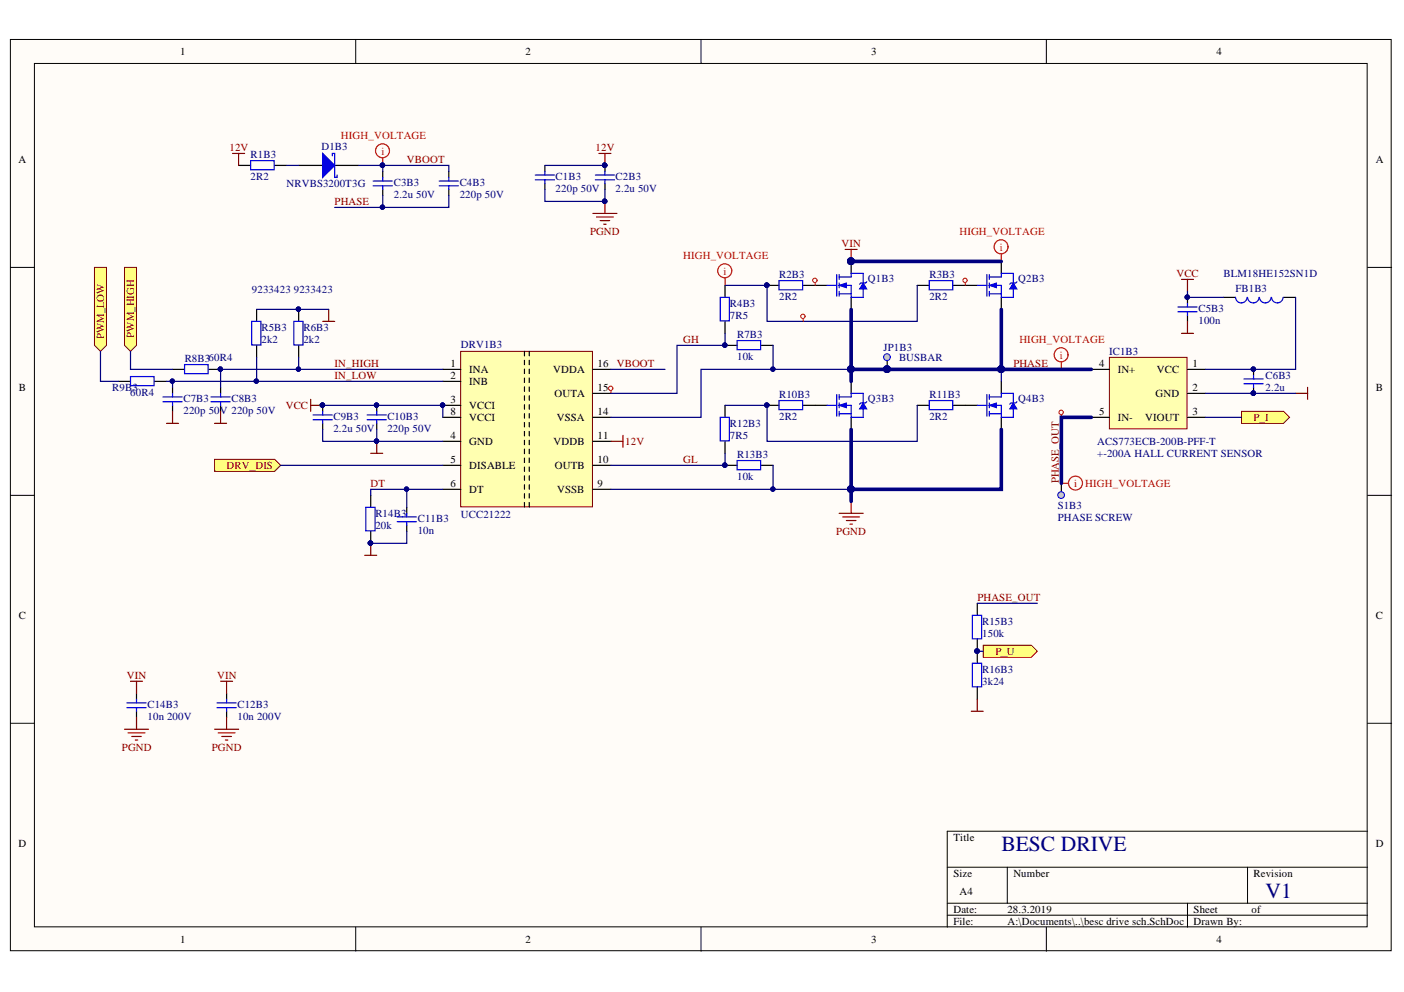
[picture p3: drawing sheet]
<svg xmlns="http://www.w3.org/2000/svg" width="297mm" height="210mm" viewBox="0 0 297 210" stroke-linecap="round" stroke-linejoin="round" font-family="sans-serif">
<g fill="#fffcf8" stroke="#000" stroke-width=".21">
<path d="M2.2 8.4h292.1v192.8h-292.1z"/>
<path d="M7.3 13.4h281.9v182.7h-281.9z"/>
</g>
<g fill="none" stroke="#000" stroke-width=".21">
<path d="M75.3 8.4v5M148.3 8.4v5M221.4 8.4v5M2.2 56.6h5.1M289.3 56.6h5.1M2.2 104.8h5.1M289.3 104.8h5.1M2.2 153h5.1M289.3 153h5.1M289.3 175.9h-88.9v20.3M75.3 196.2v5.1M148.3 196.2v5.1"/>
<path d="M200.4 183.5h88.9M200.4 191.1h88.9M200.4 193.7h88.9M213.1 183.5v7.6M221.4 196.2v5.1M251.2 191.1v5.1M263.9 183.5v7.6"/>
</g>
<path d="M178.8 52.8h2.5M180.1 52.8v2.5" fill="none" stroke="#800000" stroke-width=".25"/>
<path d="M172.5 60.4h2.5M180.1 62.9v2.6" fill="none" stroke="#000" stroke-width=".25"/>
<path d="M177 58.1v4.6M177.5 58.6h2.6M177.5 58.1v1M177.5 59.9v1M175 60.4h2M177.5 60.4h2.6v2.5M177.5 62.2h2.6M177.5 61.7v1" fill="none" stroke="#00f" stroke-width=".25"/>
<path d="M177.5 60.4l1.6-.5v1z" fill="#00f"/>
<path d="M177.5 60.4l1.6-.5v1z" fill="none" stroke="#00f" stroke-width=".21"/>
<path d="M180.1 57.8h2.5v2.1M182.6 61.1v1.8h-2.5" fill="none" stroke="#00f" stroke-width=".25"/>
<path d="M182.6 59.9l.8 1.2h-1.5z" fill="#00f"/>
<path d="M182.6 59.9l.8 1.2h-1.5z" fill="none" stroke="#00f" stroke-width=".21"/>
<path d="M183.4 59.6l-.3 .3h-1l-.2 .2M205.7 130.2h2v5h-2zM205.7 140.3h2v5h-2z" fill="none" stroke="#00f" stroke-width=".25"/>
<path d="M206.8 127.7v2.5M206.8 137.8v2.5M206.8 145.4v2.6" fill="none" stroke="#000" stroke-width=".25"/>
<path d="M208 136.5h10.2l1.3 1.3-1.3 1.3h-10.2z" fill-rule="evenodd" fill="#ffff80" stroke="#800000" stroke-width=".21"/>
<path d="M224.5 102.3v2.5" fill="none" stroke="#000" stroke-width=".25"/>
<circle cx="224.5" cy="104.8" r=".71" fill="#c0c0c0" stroke="#00f" stroke-width=".21"/>
<path d="M153.4 60.4v2.5M153.4 68v2.5M153.4 85.8v2.5M153.4 93.4v2.5" fill="none" stroke="#000" stroke-width=".25"/>
<path d="M152.4 62.9h1.9v5h-1.9zM152.4 88.3h1.9v5h-1.9z" fill="none" stroke="#00f" stroke-width=".25"/>
<g fill="#ffff80" stroke="#800000" stroke-width=".21">
<path d="M26.3 56.6h2.6v16.5l-1.3 1.2-1.3-1.2z" fill-rule="evenodd"/>
<path d="M20 56.6h2.5v16.5l-1.2 1.2-1.3-1.2z" fill-rule="evenodd"/>
</g>
<path d="M234.7 75.6h16.4v15.1h-16.4z" fill="#ffffb0" stroke="#800000" stroke-width=".21"/>
<path d="M230.9 78.2h3.8M251.2 78.2h3.8M230.9 88.3h3.8M251.2 88.3h3.8M251.2 83.2h3.8" fill="none" stroke="#000" stroke-width=".25"/>
<path d="M250 59.1h2.5M251.2 59.1v2.6" fill="none" stroke="#800000" stroke-width=".25"/>
<path d="M262.7 87h8.9l1.2 1.3-1.2 1.3h-8.9z" fill-rule="evenodd" fill="#ffff80" stroke="#800000" stroke-width=".21"/>
<path d="M81 36.3v1.2M81 40.1v1.3M153.4 73.1h2.5M161 73.1h2.6M153.4 98.5h2.5M161 98.5h2.6" fill="none" stroke="#000" stroke-width=".25"/>
<g fill="#000080" stroke="#000080" stroke-width=".21">
<circle cx="153.3" cy="73" r=".46"/>
<circle cx="153.3" cy="98.4" r=".46"/>
</g>
<path d="M78.9 39.3h4.1M78.9 38.3h4.1M81 37.5v.8M81 39.3v.8M155.9 72.1h5v1.9h-5zM155.9 97.4h5v2h-5z" fill="none" stroke="#00f" stroke-width=".25"/>
<path d="M177.5 108.6h5.1M178.3 109.4h3.6M179.1 110.1h2M179.8 110.9h.5M180.1 106.1v2.5" fill="none" stroke="#800000" stroke-width=".25"/>
<path d="M45.4 97.2h12.7l1.3 1.3-1.3 1.2h-12.7z" fill-rule="evenodd" fill="#ffff80" stroke="#800000" stroke-width=".21"/>
<path d="M35.2 89.6h2.6M36.5 87v2.6M45.4 89.6h2.5M46.7 87v2.6M78.4 95.9h2.6M79.7 93.4v2.5" fill="none" stroke="#800000" stroke-width=".25"/>
<g fill="#000080" stroke="#000080" stroke-width=".21">
<circle cx="79.7" cy="93.3" r=".46"/>
<circle cx="46.6" cy="78.1" r=".46"/>
</g>
<g fill="none" stroke="#000" stroke-width=".25">
<path d="M115.3 35v1.3M115.3 38.8v1.3M211.8 55.3v2.5M36.5 78.2h2.5M44.1 78.2h2.6M204.2 60.4h2.6M211.8 62.9v2.6M25.1 80.7h2.5M32.7 80.7h2.5M36.5 82v1.2M36.5 85.8v1.2M46.7 82v1.2"/>
<path d="M46.7 85.8v1.2"/>
</g>
<g fill="none" stroke="#00f" stroke-width=".25">
<path d="M113.2 38.1h4.1M113.2 37h4.1M115.3 36.3v.7M115.3 38.1v.7M208.8 58.1v4.6M209.3 58.6h2.5M209.3 58.1v1M209.3 59.9v1M27.6 79.7h5v1.9h-5zM39 77.1h5v2h-5zM206.8 60.4h2M209.3 60.4h2.5v2.5"/>
<path d="M209.3 62.2h2.5M209.3 61.7v1M34.5 85h4M34.5 84h4M36.5 83.2v.8M36.5 85v.8M44.6 85h4.1M44.6 84h4.1M46.7 83.2v.8M46.7 85v.8"/>
</g>
<path d="M209.3 60.4l1.5-.5v1z" fill="#00f"/>
<path d="M209.3 60.4l1.5-.5v1z" fill="none" stroke="#00f" stroke-width=".21"/>
<path d="M211.8 58.6v-.8h2.6v2.1M214.4 61.1v1.8h-2.6" fill="none" stroke="#00f" stroke-width=".25"/>
<path d="M214.4 59.9l.7 1.2h-1.5z" fill="#00f"/>
<path d="M214.4 59.9l.7 1.2h-1.5z" fill="none" stroke="#00f" stroke-width=".21"/>
<path d="M215.1 59.6l-.2 .3h-1l-.3 .2M175 85.8h2M177 83.5v4.6M177.5 84h2.6M177.5 85.8h2.6v2.5M177.5 87.5h2.6M177.5 83.5v1M177.5 85.3v1M177.5 87v1.1" fill="none" stroke="#00f" stroke-width=".25"/>
<path d="M172.5 85.8h2.5M180.1 80.7v2.5M180.1 88.3v2.5" fill="none" stroke="#000" stroke-width=".25"/>
<path d="M177.5 85.8l1.6-.5v1z" fill="#00f"/>
<path d="M177.5 85.8l1.6-.5v1z" fill="none" stroke="#00f" stroke-width=".21"/>
<path d="M180.1 84v-.8h2.5v2.1M182.6 86.5v1.8h-2.5" fill="none" stroke="#00f" stroke-width=".25"/>
<path d="M182.6 85.3l.8 1.2h-1.5z" fill="#00f"/>
<path d="M182.6 85.3l.8 1.2h-1.5z" fill="none" stroke="#00f" stroke-width=".21"/>
<path d="M183.4 85l-.3 .3h-1l-.2 .2M206.8 85.8h2M208.8 83.5v4.6M209.3 84h2.5M209.3 85.8h2.5v2.5M209.3 87.5h2.5M209.3 83.5v1M209.3 85.3v1M209.3 87v1.1" fill="none" stroke="#00f" stroke-width=".25"/>
<path d="M204.2 85.8h2.6M211.8 80.7v2.5M211.8 88.3v2.5" fill="none" stroke="#000" stroke-width=".25"/>
<path d="M209.3 85.8l1.5-.5v1z" fill="#00f"/>
<path d="M209.3 85.8l1.5-.5v1z" fill="none" stroke="#00f" stroke-width=".21"/>
<path d="M211.8 84v-.8h2.6v2.1M214.4 86.5v1.8h-2.6" fill="none" stroke="#00f" stroke-width=".25"/>
<path d="M214.4 85.3l.7 1.2h-1.5z" fill="#00f"/>
<path d="M214.4 85.3l.7 1.2h-1.5z" fill="none" stroke="#00f" stroke-width=".21"/>
<g fill="none" stroke="#00f" stroke-width=".25">
<path d="M126 37h4M126 38.1h4M128 36.3v.7M128 38.1v.7M249.2 65h4.1M249.2 66h4.1M251.2 64.2v.8M251.2 66v.7M263.8 62.9a1.22 1.22 0 0 1-1.2 1.2 1.22 1.22 0 0 1-1.2-1.2M265.2 79.4v.8M266.4 62.9a1.22 1.22 0 0 1-1.2 1.2 1.22 1.22 0 0 1-1.3-1.2M268.9 62.9a1.23 1.23 0 0 1-1.2 1.2 1.23 1.23 0 0 1-1.2-1.2"/>
<path d="M271.5 62.9a1.22 1.22 0 0 1-1.3 1.2 1.22 1.22 0 0 1-1.2-1.2M215.1 85l-.2 .3h-1l-.3 .2M263.2 80.2h4M263.2 81.2h4"/>
</g>
<path d="M125.4 45.2h5.1M126.2 45.9h3.6M127 46.7h2M127.7 47.4h.5M128 42.6v2.6M250 70.5h2.5M251.2 68v2.5M274.1 83.2h2.5M276.6 82v2.5M205.5 150.5h2.5M206.8 148v2.5" fill="none" stroke="#800000" stroke-width=".25"/>
<path d="M128 38.8v1.3M187.7 75.6v2.6M251.2 62.9v1.3M251.2 66.7v1.3M258.9 62.9h2.5M265.2 78.2v1.2M271.6 62.9h2.5" fill="none" stroke="#000" stroke-width=".25"/>
<g fill="#000080" stroke="#000080" stroke-width=".21">
<circle cx="265.2" cy="78.1" r=".46"/>
<circle cx="251.2" cy="62.9" r=".46"/>
<circle cx="127.9" cy="42.6" r=".47"/>
<circle cx="187.7" cy="78.1" r=".71"/>
</g>
<g fill="none" stroke="#f00" stroke-width=".25">
<path d="M153.4 58.9v1.5M211.8 53.8v1.5M224.5 76.6v1.6M224.5 102.3h1.6"/>
<circle cx="153.3" cy="57.3" r="1.48"/>
<circle cx="211.8" cy="52.2" r="1.48"/>
<circle cx="224.5" cy="75.1" r="1.48"/>
<circle cx="227.5" cy="102.2" r="1.48"/>
</g>
<g fill="none" stroke="#f00" stroke-width=".21">
<path d="M129.3 82.7v.5M224.5 87.8v.5"/>
<circle cx="129.2" cy="82.2" r=".46"/>
<circle cx="224.5" cy="87.3" r=".46"/>
</g>
<circle cx="187.6" cy="75.6" r=".72" fill="#c0c0c0" stroke="#00f" stroke-width=".21"/>
<g fill="#000080" stroke="#000080" stroke-width=".21">
<circle cx="187.7" cy="78.1" r=".71"/>
<circle cx="79.7" cy="85.7" r=".46"/>
</g>
<path d="M50.5 35h2.5M58.1 35h2.5M95 36.3v1.2M95 40.1v1.3M68.3 89.6v1.2M79.7 85.8v1.2M79.7 89.6v1.2" fill="none" stroke="#000" stroke-width=".25"/>
<g fill="none" stroke="#00f" stroke-width=".25">
<path d="M53 34h5v1.9h-5zM92.9 38.3h4.1M92.9 39.3h4.1M95 37.5v.8M95 39.3v.8M66.2 87.8h4.1M66.2 88.8h4.1M68.3 87v.8M68.3 88.8v.8M77.7 87.8h4M77.7 88.8h4M79.7 87v.8"/>
<path d="M79.7 88.8v.8"/>
</g>
<path d="M126.7 32.5h2.6M128 32.5v2.5" fill="none" stroke="#800000" stroke-width=".25"/>
<path d="M97.5 74.3h27.8v32.9h-27.8z" fill="#ffffb0" stroke="#800000" stroke-width=".21"/>
<g fill="none" stroke="#000" stroke-width=".25">
<path d="M63.2 35h5.1M70.8 35h5.1M93.7 78.2h3.8M125.4 78.2h3.9M93.7 80.7h3.8M93.7 93.4h3.8M93.7 98.5h3.8M93.7 85.8h3.8M93.7 88.3h3.8M125.4 93.4h3.9M125.4 98.5h3.9M125.4 83.2h3.9"/>
<path d="M125.4 88.3h3.9M93.7 103.5h3.8M125.4 103.5h3.9"/>
</g>
<circle cx="93.6" cy="85.7" r=".46" fill="#000080" stroke="#000080" stroke-width=".21"/>
<path d="M111 74.3v33M112 74.3v33" fill="none" stroke="#000" stroke-width=".25" stroke-dasharray=".9 .9"/>
<path d="M68.3 32.5l2.5 2.5-2.5 2.5z" fill="#00f"/>
<g fill="none" stroke="#00f" stroke-width=".25">
<path d="M68.3 32.5l2.5 2.5-2.5 2.5zM70.3 33v-.5h.5v5h.5v-.5M164.8 59.4h5v1.9h-5zM196.6 59.4h5v1.9h-5zM53.3 68h1.9v5h-1.9zM62.2 68h1.9v5h-1.9zM164.8 84.8h5v1.9h-5zM196.6 84.8h5v1.9h-5zM77.4 107.3h1.9v5h-1.9zM84 109.4h4.1M84 110.4h4.1M86.1 108.6v.8"/>
<path d="M86.1 110.4v.8M26.8 148.7h4.1M26.8 149.7h4.1M28.9 148v.7M28.9 149.7v.8M45.9 148.7h4.1M45.9 149.7h4.1M47.9 148v.7M47.9 149.7v.8"/>
</g>
<g fill="none" stroke="#800000" stroke-width=".25">
<path d="M49.2 32.5h2.6M50.5 32.5v2.5M68.3 68h2.5M69.5 65.5v2.5M65.7 84.5v2.5M65.7 85.8h2.6M129.3 93.4h2.5M131.8 92.1v2.6M77.2 117.5h2.5M78.4 115v2.5M26.3 154.3h5.1M27.1 155.1h3.6"/>
<path d="M27.6 144.2h2.6M27.9 155.8h2M28.6 156.6h.5M28.9 144.2v2.5M28.9 151.8v2.5M45.4 154.3h5.1M46.2 155.1h3.5M46.7 144.2h2.5M46.9 155.8h2.1M47.7 156.6h.5M47.9 144.2v2.5M47.9 151.8v2.5"/>
</g>
<g fill="none" stroke="#000" stroke-width=".25">
<path d="M54.3 65.5v2.5M54.3 73.1v2.5M63.2 65.5v2.5M63.2 73.1v2.5M162.3 60.4h2.5M169.9 60.4h2.6M194.1 60.4h2.5M201.7 60.4h2.5M162.3 85.8h2.5M169.9 85.8h2.6M194.1 85.8h2.5M201.7 85.8h2.5"/>
<path d="M78.4 104.8v2.5M78.4 112.4v2.6M86.1 107.3v1.3M86.1 111.2v1.2M28.9 146.7v1.3M28.9 150.5v1.3M47.9 146.7v1.3M47.9 150.5v1.3"/>
</g>
<g fill="#000080" stroke="#000080" stroke-width=".21">
<circle cx="78.4" cy="114.9" r=".46"/>
<circle cx="80.9" cy="35" r=".47"/>
<circle cx="63.1" cy="65.4" r=".46"/>
<circle cx="162.2" cy="85.7" r=".46"/>
<circle cx="180" cy="103.5" r=".71"/>
<circle cx="211.8" cy="78.1" r=".71"/>
<circle cx="153.3" cy="98.4" r=".46"/>
<circle cx="163.5" cy="103.5" r=".46"/>
<circle cx="36.5" cy="80.6" r=".46"/>
<circle cx="163.5" cy="78.1" r=".46"/>
<circle cx="180" cy="78.1" r=".71"/>
<circle cx="187.7" cy="78.1" r=".71"/>
<circle cx="162.2" cy="60.3" r=".46"/>
<circle cx="153.3" cy="73" r=".46"/>
<circle cx="79.7" cy="93.3" r=".46"/>
<circle cx="127.9" cy="42.6" r=".47"/>
<circle cx="80.9" cy="43.8" r=".46"/>
<circle cx="93.6" cy="85.7" r=".46"/>
<circle cx="79.7" cy="85.7" r=".46"/>
<circle cx="86" cy="103.5" r=".46"/>
<circle cx="63.1" cy="78.1" r=".46"/>
<circle cx="46.6" cy="78.1" r=".46"/>
<circle cx="54.2" cy="80.6" r=".46"/>
<circle cx="265.2" cy="78.1" r=".46"/>
<circle cx="251.2" cy="62.9" r=".46"/>
</g>
<g fill="none" stroke="#f00" stroke-width=".25">
<path d="M81 33.5v1.5"/>
<circle cx="80.9" cy="31.9" r="1.47"/>
</g>
<g fill="none" stroke="#000080" stroke-width=".25">
<path d="M60.6 35h2.6M75.9 35h19.1v1.3M81 35v1.3M115.3 35h12.7M70.8 43.9h10.2M81 41.4v2.5h14v-2.5M115.3 40.1v2.5h12.7v-2.5M21.3 74.3v6.4h3.8M27.6 74.3v3.9h8.9M54.3 65.5h15.2M54.3 75.6v5.1M63.2 75.6v2.6"/>
<path d="M93.7 78.2h-47v3.8M129.3 78.2h11.4M153.4 60.4h8.9v7.6h31.8v-7.6M153.4 70.5v2.6h-10.2v10.1h-13.9M163.6 73.1v5.1M180.1 78.2h-31.8v10.1h-19M211.8 78.2v2.5M251.2 61.7v1.2h7.7M274.1 62.9v15.3h-19.1M35.2 80.7h58.5M36.5 80.7v1.3M59.4 98.5h34.3"/>
<path d="M68.3 90.8v2.6h11.4v-2.6M68.3 85.8h25.4v2.5M79.7 93.4h14M153.4 85.8h8.9v7.6h31.8v-7.6M153.4 95.9v2.6h-24.1M163.6 98.5v5M255 83.2h19.1M255 88.3h7.7M86.1 112.4v2.6h-7.7M86.1 103.5v3.8M93.7 103.5h-15.3v1.3M129.3 103.5h50.8"/>
<path d="M206.8 127.7h12.7"/>
</g>
<path d="M180.1 55.3h31.7M180.1 78.2h31.7M180.1 65.5v15.2M211.8 78.2h19.1M211.8 65.5v12.7M180.1 90.8v15.3M211.8 90.8v12.7h-31.7M230.9 88.3h-6.4v14" fill="none" stroke="#000080" stroke-width=".76"/>
<g fill="none" stroke="#f00" stroke-width=".21">
<path d="M172.5 59.9v.5M204.2 59.9v.5M169.9 67.5v.5"/>
<circle cx="172.4" cy="59.3" r=".46"/>
<circle cx="204.2" cy="59.3" r=".46"/>
<circle cx="169.9" cy="66.9" r=".46"/>
</g>
<g font-size="4.6" fill="#000080">
<text x="211.9" y="180">BESC DRIVE</text>
<text x="267.8" y="190.1">V1</text>
</g>
<g font-size="3.5" fill="#000080">
<text x="179.2" y="57.1">PIQ1B303</text>
<text x="206" y="137.2">PIR15B302</text>
</g>
<text font-size="2.5" fill="#000080" x="264.2" y="83.2">PIC6B301</text>
<g font-size="2.3">
<text x="38.1" y="11.7">1</text>
<text x="111.2" y="11.7">2</text>
<text x="184.3" y="11.7">3</text>
<text x="257.4" y="11.7">4</text>
<text x="3.9" y="34.5">A</text>
<text x="291.1" y="34.5">A</text>
<text x="95.3" y="77.7">1</text>
<text x="126.4" y="77.7">16</text>
<text x="232.6" y="77.7">4</text>
<text x="252.3" y="77.7">1</text>
<text x="4" y="82.7">B</text>
<text x="95.3" y="80.2">2</text>
<text x="99.3" y="78.9">INA</text>
<text x="99.3" y="81.5">INB</text>
<text x="117" y="78.9">VDDA</text>
<text x="117.3" y="84">OUTA</text>
<text x="126.4" y="82.7">15</text>
<text x="236.5" y="78.9">IN+</text>
<text x="244.5" y="84">GND</text>
<text x="244.8" y="78.9">VCC</text>
<text x="252.3" y="82.7">2</text>
<text x="291.1" y="82.7">B</text>
<text x="95.3" y="85.3">3</text>
<text x="95.3" y="87.8">8</text>
<text x="99.3" y="86.5">VCCI</text>
<text x="99.3" y="89.1">VCCI</text>
<text x="117.8" y="89.1">VSSA</text>
<text x="126.4" y="87.8">14</text>
<text x="232.6" y="87.8">5</text>
<text x="236.5" y="89.1">IN-</text>
<text x="242.3" y="89.1">VIOUT</text>
<text x="252.3" y="87.8">3</text>
<text x="95.3" y="92.9">4</text>
<text x="99.3" y="94.1">GND</text>
<text x="117.1" y="94.1">VDDB</text>
<text x="126.4" y="92.9">11</text>
<text x="95.3" y="97.9">5</text>
<text x="99.3" y="99.2">DISABLE</text>
<text x="117.4" y="99.2">OUTB</text>
<text x="126.4" y="97.9">10</text>
<text x="95.3" y="103">6</text>
<text x="99.3" y="104.4">DT</text>
<text x="117.9" y="104.4">VSSB</text>
<text x="126.4" y="103">9</text>
<text x="4" y="131">C</text>
<text x="291.1" y="131">C</text>
<text x="3.9" y="179.2">D</text>
<text x="201.7" y="177.9">Title</text>
<text x="291.1" y="179.2">D</text>
<text x="201.7" y="185.6">Size</text>
<text x="214.4" y="185.6">Number</text>
<text x="265.2" y="185.6">Revision</text>
<text x="203" y="189.4">A4</text>
<text x="201.7" y="193.2">Date:</text>
<text x="201.7" y="195.7">File:</text>
<text x="213.1" y="193.2">28.3.2019</text>
<text x="213.1" y="195.7">A:\Documents\..\besc drive sch.SchDoc</text>
<text x="252.5" y="193.2">Sheet</text>
<text x="252.5" y="195.7">Drawn By:</text>
<text x="264.8" y="193.2">of</text>
<text x="38.1" y="199.5">1</text>
<text x="111.2" y="199.5">2</text>
<text x="184.3" y="199.5">3</text>
<text x="257.4" y="199.5">4</text>
</g>
<g font-size="2.3" fill="#f00">
<text x="72.1" y="29.4">HIGH_VOLTAGE</text>
<text x="80.7" y="32.7">i</text>
<text x="203" y="49.8">HIGH_VOLTAGE</text>
<text x="211.5" y="53.1">i</text>
<text x="144.5" y="54.8">HIGH_VOLTAGE</text>
<text x="153.1" y="58.1">i</text>
<text x="215.7" y="72.6">HIGH_VOLTAGE</text>
<text x="224.2" y="75.9">i</text>
<text x="227.2" y="103">i</text>
<text x="229.6" y="103">HIGH_VOLTAGE</text>
</g>
<g font-size="2.3" fill="#800000">
<text x="48.5" y="31.9">12V</text>
<text x="86.1" y="34.5">VBOOT</text>
<text x="126" y="31.9">12V</text>
<text x="70.8" y="43.4">PHASE</text>
<text x="124.8" y="49.8">PGND</text>
<text x="178" y="52.3">VIN</text>
<text x="248.9" y="58.6">VCC</text>
<text x="22.1" y="71.8" transform="rotate(-90 22.1 71.8)">PWM_LOW</text>
<text x="28.4" y="71.5" transform="rotate(-90 28.4 71.5)">PWM_HIGH</text>
<text x="70.8" y="77.7">IN_HIGH</text>
<text x="130.5" y="77.7">VBOOT</text>
<text x="144.5" y="72.6">GH</text>
<text x="214.4" y="77.7">PHASE</text>
<text x="70.8" y="80.2">IN_LOW</text>
<text x="60.5" y="86.5">VCC</text>
<text x="265.2" y="89.1">P_I</text>
<text x="132.3" y="94.1">12V</text>
<text x="48" y="99.2">DRV_DIS</text>
<text x="144.5" y="97.9">GL</text>
<text x="78.4" y="103">DT</text>
<text x="224" y="102.2" transform="rotate(-90 224 102.2)">PHASE_OUT</text>
<text x="176.9" y="113.2">PGND</text>
<text x="206.8" y="127.2">PHASE_OUT</text>
<text x="26.8" y="143.6">VIN</text>
<text x="45.9" y="143.6">VIN</text>
<text x="210.6" y="138.6">P_U</text>
<text x="25.8" y="158.9">PGND</text>
<text x="44.8" y="158.9">PGND</text>
</g>
<g font-size="2.3" fill="#000080">
<text x="53" y="33.5">R1B3</text>
<text x="68" y="31.7">D1B3</text>
<text x="53" y="38">2R2</text>
<text x="60.6" y="39.5">NRVBS3200T3G</text>
<text x="83.3" y="39.3">C3B3</text>
<text x="83.3" y="41.8">2.2u 50V</text>
<text x="97.3" y="39.3">C4B3</text>
<text x="97.3" y="41.8">220p 50V</text>
<text x="117.6" y="38">C1B3</text>
<text x="117.6" y="40.6">220p 50V</text>
<text x="130.2" y="38">C2B3</text>
<text x="130.2" y="40.6">2.2u 50V</text>
<text x="164.8" y="58.9">R2B3</text>
<text x="183.6" y="59.7">Q1B3</text>
<text x="196.6" y="58.9">R3B3</text>
<text x="215.4" y="59.7">Q2B3</text>
<text x="258.9" y="58.6">BLM18HE152SN1D</text>
<text x="53.3" y="61.9">9233423</text>
<text x="62.2" y="61.9">9233423</text>
<text x="154.4" y="65">R4B3</text>
<text x="164.8" y="63.5">2R2</text>
<text x="196.6" y="63.5">2R2</text>
<text x="253.5" y="66">C5B3</text>
<text x="261.4" y="61.7">FB1B3</text>
<text x="55.3" y="70.1">R5B3</text>
<text x="64.2" y="70.1">R6B3</text>
<text x="154.4" y="67.5">7R5</text>
<text x="156" y="71.6">R7B3</text>
<text x="253.5" y="68.5">100n</text>
<text x="39.1" y="76.6">R8B360R4</text>
<text x="55.3" y="72.6">2k2</text>
<text x="64.2" y="72.6">2k2</text>
<text x="97.5" y="73.6">DRV1B3</text>
<text x="156" y="76.1">10k</text>
<text x="186.9" y="74.4">JP1B3</text>
<text x="190.2" y="76.4">BUSBAR</text>
<text x="234.7" y="75.1">IC1B3</text>
<text x="23.8" y="82.7">R9B3</text>
<text x="27.6" y="83.7">60R4</text>
<text x="267.8" y="80.2">C6B3</text>
<text x="267.8" y="82.7">2.2u</text>
<text x="38.8" y="85">C7B3</text>
<text x="38.8" y="87.5">220p 50V 220p 50V</text>
<text x="49" y="85">C8B3</text>
<text x="70.5" y="88.8">C9B3</text>
<text x="82" y="88.8">C10B3</text>
<text x="164.8" y="84.2">R10B3</text>
<text x="164.8" y="88.8">2R2</text>
<text x="183.6" y="85">Q3B3</text>
<text x="196.6" y="84.2">R11B3</text>
<text x="196.6" y="88.8">2R2</text>
<text x="215.4" y="85">Q4B3</text>
<text x="70.5" y="91.3">2.2u 50V</text>
<text x="82" y="91.3">220p 50V</text>
<text x="154.4" y="90.3">R12B3</text>
<text x="154.4" y="92.9">7R5</text>
<text x="232.1" y="94.1">ACS773ECB-200B-PFF-T</text>
<text x="156" y="96.9">R13B3</text>
<text x="156" y="101.5">10k</text>
<text x="232.1" y="96.7">+-200A HALL CURRENT SENSOR</text>
<text x="223.8" y="107.7">S1B3</text>
<text x="79.4" y="109.4">R14B3</text>
<text x="79.4" y="112">20k</text>
<text x="88.4" y="110.4">C11B3</text>
<text x="88.4" y="113">10n</text>
<text x="97.5" y="109.7">UCC21222</text>
<text x="223.8" y="110.2">PHASE SCREW</text>
<text x="207.8" y="132.2">R15B3</text>
<text x="207.8" y="134.8">150k</text>
<text x="207.8" y="142.4">R16B3</text>
<text x="31.2" y="149.7">C14B3</text>
<text x="50.2" y="149.7">C12B3</text>
<text x="207.8" y="144.9">3k24</text>
<text x="31.2" y="152.3">10n 200V</text>
<text x="50.2" y="152.3">10n 200V</text>
</g>
<g font-size="2.1" fill="#000080">
<text x="127" y="36">PIC2B302</text>
<text x="67.4" y="86.8">PIC9B302</text>
</g>
</svg>
